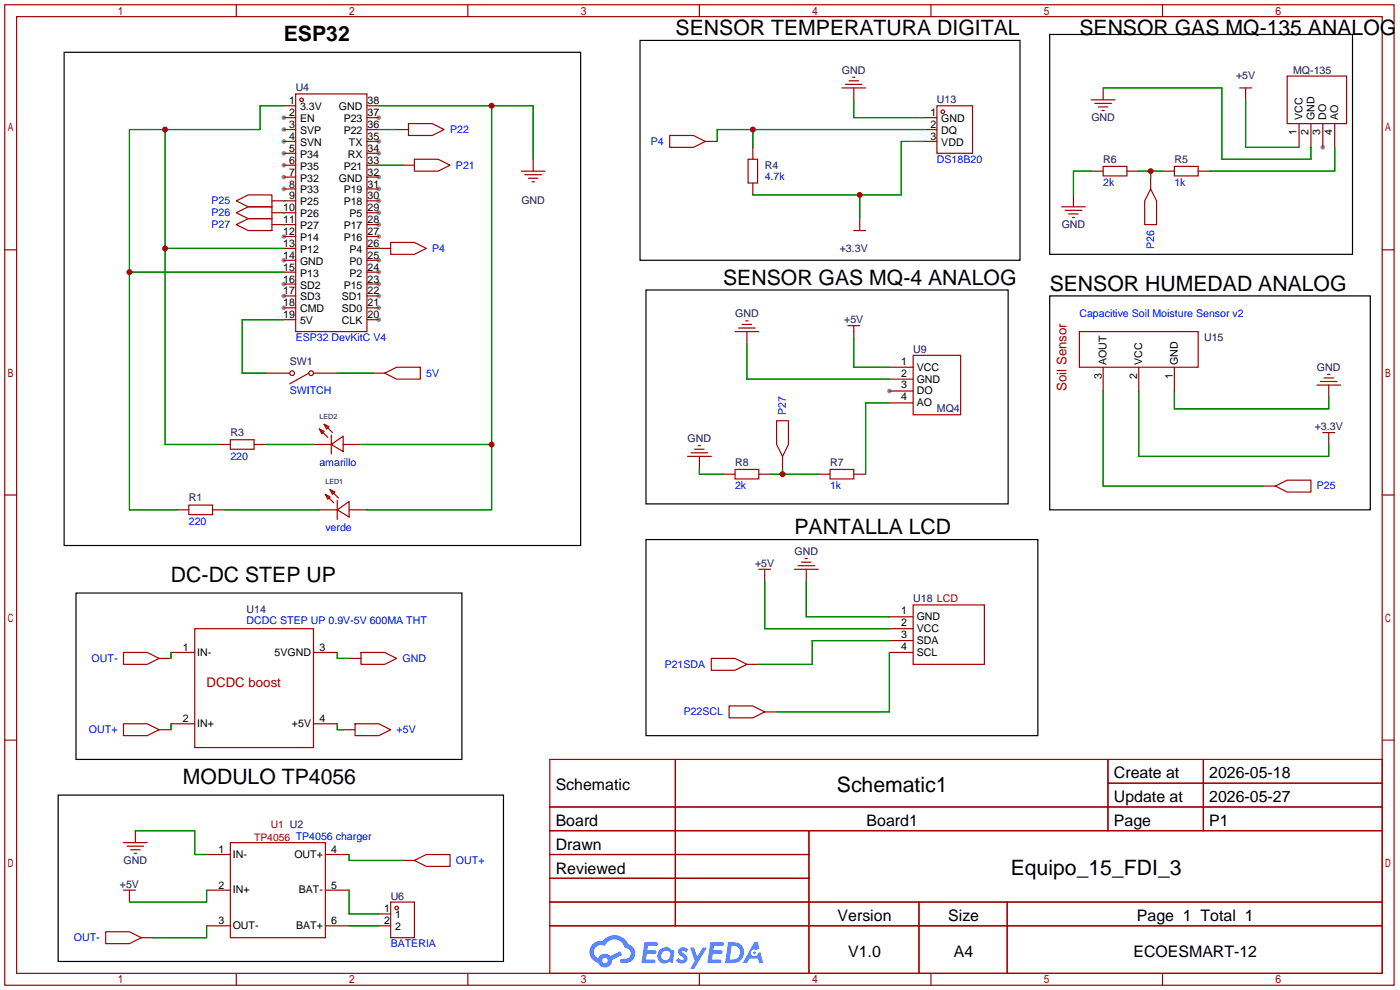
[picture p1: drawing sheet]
<svg xmlns="http://www.w3.org/2000/svg" width="299mm" height="212mm" viewBox="0 0 299 212" stroke-linecap="round" stroke-linejoin="round" font-family="sans-serif">
<g fill="#999">
<circle cx="60.7" cy="25.1" r=".51"/>
<circle cx="60.7" cy="27.7" r=".51"/>
<circle cx="60.7" cy="30.2" r=".51"/>
<circle cx="60.7" cy="32.8" r=".51"/>
<circle cx="60.7" cy="35.3" r=".51"/>
<circle cx="60.7" cy="37.8" r=".51"/>
<circle cx="60.7" cy="40.4" r=".51"/>
<circle cx="60.7" cy="50.5" r=".51"/>
<circle cx="60.7" cy="55.6" r=".51"/>
<circle cx="60.7" cy="60.7" r=".51"/>
<circle cx="60.7" cy="63.2" r=".51"/>
<circle cx="60.7" cy="65.8" r=".51"/>
<circle cx="81" cy="68.3" r=".51"/>
<circle cx="81" cy="65.8" r=".51"/>
<circle cx="81" cy="63.2" r=".51"/>
<circle cx="81" cy="60.7" r=".51"/>
<circle cx="81" cy="58.2" r=".51"/>
<circle cx="81" cy="55.6" r=".51"/>
<circle cx="81" cy="50.5" r=".51"/>
<circle cx="81" cy="48" r=".51"/>
<circle cx="81" cy="45.5" r=".51"/>
<circle cx="81" cy="42.9" r=".51"/>
<circle cx="81" cy="40.4" r=".51"/>
<circle cx="81" cy="37.8" r=".51"/>
<circle cx="81" cy="32.8" r=".51"/>
<circle cx="81" cy="30.2" r=".51"/>
<circle cx="81" cy="25.1" r=".51"/>
<circle cx="190.2" cy="83.6" r=".51"/>
<circle cx="283" cy="31.5" r=".51"/>
</g>
<g fill="none" stroke="#a10000" stroke-width=".25">
<path d="M1 1h297.2v209.6h-297.2zM3.6 3.6h292.1v204.4h-292.1zM50.5 1v2.6M100.1 1v2.6M149.6 1v2.6M199.1 1v2.6M248.7 1v2.6M1 53.4h2.6M295.7 53.4h2.5M1 105.8h2.6M295.7 105.8h2.5M1 158.2h2.6"/>
<path d="M295.7 158.2h2.5M117.6 162.3h178.1v45.7h-178.1zM117.6 172.5h178.1M117.6 177.5h178.1M144.5 162.3v35.6M173 177.5v30.5M237 162.3v15.2M237 167.4h58.7M257.4 162.3v15.2M117.6 182.6h55.4M117.6 192.8h178.1M117.6 187.7h55.4"/>
<path d="M117.6 197.9h178.1M196.6 192.8v15.2M215.4 192.8v15.2M50.5 208v2.6M100.1 208v2.6M149.6 208v2.6M199.1 208v2.6M248.7 208v2.6"/>
</g>
<g fill="#5487ff">
<path d="M145.3 202.7a1.3 1.3 0 0 1 1.9 .3l-.4 .6a.54 .54 0 0 0-.9-.2l.1 .2a1.28 1.28 0 0 1 .8 2 1.53 1.53 0 0 1-2.2-.3l.5-.6 .8 .5a.31 .31 0 0 0 .4-.3 .31 .31 0 0 0-.3-.4 1.12 1.12 0 0 1-.7-1.8z"/>
<path d="M147.6 202.5h.9l.6 2 1.2-2h.9l-2.7 4.6h-.9l1-1.7z"/>
<path d="M137.8 201.4h1.7a1.31 1.31 0 0 1 1.2 .2 .4 .4 0 0 1-.3 .5l-1.8 .1-.1 .9h1.6a.4 .4 0 0 1 .4 .4 .4 .4 0 0 1-.5 .4h-1.6l-.2 1.2h1.4a.46 .46 0 0 1 .5 0 .46 .46 0 0 1 .1 .5l-.4 .2h-2.6z"/>
<path d="M151.9 201.4h1.7a1.32 1.32 0 0 1 1.2 .2 .39 .39 0 0 1-.3 .5l-1.8 .1-.1 .9h1.6a.4 .4 0 0 1 .4 .4 .4 .4 0 0 1-.4 .4h-1.7l-.2 1.2h1.4a.46 .46 0 0 1 .5 0 .46 .46 0 0 1 .1 .5l-.4 .2h-2.6z"/>
<path d="M161.3 201.4h.8l.3 1.3-.6 .4a.75 .75 0 0 0-1.1 .3 .75 .75 0 0 0 .5 1 .75 .75 0 0 0 .9-.7l.5-.2 .6 2.3h-.8l-.3-.9h-1.8l-.5 .9h-1z"/>
<path d="M155.7 201.4l-.6 4.4h1.5a2.27 2.27 0 0 0 2.6-2.2 2.27 2.27 0 0 0-2.7-2.2zM156.5 202.1a1.5 1.5 0 0 1 1.8 1.6 1.5 1.5 0 0 1-1.9 1.4h-.3z"/>
<path d="M141.2 203a1.6 1.6 0 0 0-.3 2.3 1.6 1.6 0 0 0 2.3 .2l.7 .3 .3-2.4-.1-.3-.5-.1a1.58 1.58 0 0 0-2.4 0zM141.8 203.5a.98 .98 0 0 1 1.6 .4 .98 .98 0 0 1-1.1 1.3 .94 .94 0 0 1-.9-.7 .94 .94 0 0 1 .4-1z"/>
<path d="M126.8 201.8a2.37 2.37 0 0 0 1.1 4 1.54 1.54 0 0 0 1.8 1 1.54 1.54 0 0 0 1.2-1.6l2.2-1.1-.5-.8-2 1a1.57 1.57 0 0 0-2.7 .5 1.5 1.5 0 0 1-.7-2.1 1.5 1.5 0 0 1 2.2-.5 2.23 2.23 0 0 1 2.3-1.4 2.23 2.23 0 0 1 2 1.8 1.16 1.16 0 0 1 1.2 1.1 1.16 1.16 0 0 1-1.1 1.2h-.7a.47 .47 0 0 0-.5 .4 .47 .47 0 0 0 .4 .5 2.17 2.17 0 0 0 2.5-.9 2.17 2.17 0 0 0-.3-2.7l-.8-.4a3.2 3.2 0 0 0-5.5-.7l-1.1 .1zM128.8 205.3a.6 .6 0 0 1 1.2 0 .6 .6 0 0 1-1.2 0z"/>
<circle cx="161.4" cy="203.6" r=".28"/>
</g>
<g fill="none" stroke="#a10000" stroke-width=".25">
<path d="M180.1 18.8h5.1M180.8 18h3.6M181.6 17.3h2M182.4 16.5h.5M182.6 18.8v2.5M236 18.8v2.5M265.2 18.8h2.5M266.4 18.8v2.5M275.3 16.3h12.7v10.1h-12.7zM60.7 22.6h2.5M60.7 25.1h2.5M60.7 27.7h2.5"/>
<path d="M60.7 30.2h2.5M60.7 32.8h2.5M60.7 35.3h2.5M60.7 37.8h2.5M63.2 20.1h15.3v50.8h-15.3zM78.5 22.6h2.5M78.5 25.1h2.5M78.5 27.7h2.5M78.5 30.2h2.5M78.5 32.8h2.5M78.5 35.3h2.5M78.5 37.8h2.5"/>
<path d="M84.8 27.7h2.6M86.1 35.3h2.5M87.4 26.4h5.1l2.5 1.3-2.5 1.3h-5.1zM88.6 34h5.1l2.6 1.3-2.6 1.3h-5.1zM111.5 36.6h5.1M112.3 37.3h3.5M113 38.1h2.1M113.8 38.9h.5M114 34v2.6M143.3 29h5l2.6 1.2-2.6 1.3h-5zM150.9 30.2h2.5M160 34h2.1v5.1h-2.1z"/>
<path d="M161 31.5v2.5M161 39.1v2.6M197.9 25.1h2.5M197.9 27.7h2.5M197.9 30.2h2.5M200.4 22.6h7.6v10.2h-7.6zM233.4 36.6h2.6M233.4 21.3h5.1M234.2 22.1h3.5M234.9 22.9h2.1M235.7 23.6h.5M236 35.6h5v2h-5z"/>
<path d="M241 36.6h2.6M246.1 37.8v2.6M248.7 36.6h2.5M251.2 35.6h5.1v2h-5.1zM256.3 36.6h2.5M277.9 26.4v5.1M280.4 26.4v5.1M283 26.4v5.1M285.5 26.4v5.1M50.5 48l2.6-1.3h5.1v2.6h-5.1zM50.5 45.5l2.6-1.3h5.1v2.5h-5.1zM50.5 42.9l2.6-1.2h5.1v2.5h-5.1z"/>
<path d="M58.2 42.9h5M58.2 45.5h5M58.2 48h5M60.7 40.4h2.5M60.7 50.5h2.5M60.7 53.1h2.5M60.7 55.6h2.5M60.7 58.2h2.5M78.5 40.4h2.5M78.5 42.9h2.5M78.5 45.5h2.5M78.5 48h2.5"/>
<path d="M78.5 50.5h2.5M78.5 53.1h5.1M78.5 55.6h2.5M78.5 58.2h2.5M83.6 51.8h5l2.6 1.3-2.6 1.3h-5zM182.6 49.3h2.6M183.9 46.7v2.6M227.1 44.2h5.1M227.8 45h3.6M228.6 45.7h2M229.4 46.5h.5M229.6 41.7v2.5"/>
<path d="M246.1 40.4l1.3 2.5v5.1h-2.5v-5.1zM56.9 79.8h5.1M60.7 60.7h2.5M60.7 63.2h2.5M60.7 65.8h2.5M60.7 68.3h2.5M66 79.8l-4 2.2M67.1 79.8h5M78.5 60.7h2.5M78.5 63.2h2.5M78.5 65.8h2.5M78.5 68.3h2.5"/>
<path d="M79.8 79.8h2.5M82.3 79.8l2.5-1.3h5.1v2.5h-5.1zM157.2 70.9h5.1M158 70.1h3.5M158.7 69.3h2.1M159.5 68.6h.5M159.8 70.9v2.5M181.4 69.6h2.5M182.6 69.6v2.5M190.2 78.5h5.1M195.3 75.9h10.2v12.7h-10.2zM230.9 70.9h25.4v7.6h-25.4z"/>
<path d="M236 78.5v5.1M243.6 78.5v5.1M251.2 78.5v5.1M46.7 95h2.6M49.3 94h5.1v2h-5.1zM54.4 95h2.5M67.1 95h3.8M68.3 91.7l1 .5-.5 .5zM68.3 91.7l1.8 1.8M69.3 90.7l1.1 .5-.6 .5zM69.3 90.7l1.8 1.8M70.9 95l2.5-1.8v3.3z"/>
<path d="M70.9 93v4M73.4 95h3.8M147.1 97.5h5M147.8 96.8h3.6M148.6 96h2M149.4 95.2h.5M149.6 97.5v2.6M166.1 89.9h2.6v5.1l-1.3 2.5-1.3-2.5zM167.4 97.5v2.6M190.2 86.1h5.1M190.2 83.6h5.1M190.2 81h5.1"/>
<path d="M281.7 82.3h5.1M282.4 81.5h3.6M283 92.5h2.5M283.2 80.8h2M284 80h.5M284.2 82.3v2.5M284.2 92.5v2.5M37.8 109h2.6M40.4 107.9h5.1v2.1h-5.1zM45.5 109h2.5M68.3 109h3.8M69.6 105.7l1 .5-.5 .5z"/>
<path d="M69.6 105.7l1.8 1.7M70.6 104.6l1 .6-.5 .5zM70.6 104.6l1.8 1.8M72.1 109l2.6-1.8v3.3zM72.1 106.9v4.1M74.7 109h3.8M154.7 101.3h2.5M157.2 100.3h5.1v2.1h-5.1zM162.3 101.3h2.5M172.2 119.4h.5M175 101.3h2.5M177.5 100.3h5.1v2.1h-5.1z"/>
<path d="M182.6 101.3h2.6M270.3 103.9h2.5M272.8 103.9l2.5-1.3h5.1v2.6h-5.1zM26.4 139.4h5.1l2.5 1.3-2.5 1.3h-5.1zM36.6 139.4h5.1M41.7 134.4h25.4v25.4h-25.4zM67.1 139.4h5M77.2 139.4h5.1l2.5 1.3-2.5 1.3h-5.1zM162.3 121.7h2.5M163.6 121.7v2.5M169.9 121.7h5.1M170.7 120.9h3.5"/>
<path d="M171.4 120.1h2.1M172.5 121.7v2.5M190.2 139.4h5.1M190.2 131.8h5.1M190.2 134.4h5.1M190.2 136.9h5.1M195.3 129.3h15.3v12.7h-15.3zM26.4 154.7h5.1l2.5 1.3-2.5 1.2h-5.1zM34 156h2.6M34 140.7h2.6M36.6 154.7h5.1M67.1 154.7h5"/>
<path d="M73.4 156h2.5M74.7 140.7h2.5M75.9 154.7h5.1l2.6 1.3-2.6 1.2h-5.1zM152.1 140.7h5.1l2.6 1.3-2.6 1.3h-5.1zM156 150.9h5l2.6 1.2-2.6 1.3h-5zM159.8 142h2.5M163.6 152.1h2.5M29 177.5v2.6M22.6 199.1h5.1l2.5 1.3-2.5 1.3h-5.1zM26.4 190.2h2.6M26.4 180.1h5.1M27.2 180.8h3.5"/>
<path d="M27.7 190.2v2.6M27.9 181.6h2.1M28.7 182.4h.5M44.2 190.2h5.1M44.2 182.6h5.1M44.2 197.9h5.1M49.3 180.1h20.3v20.3h-20.3zM69.6 190.2h5.1M69.6 182.6h5.1M69.6 197.9h5.1M81 197.9h2.6M81 195.3h2.6"/>
<path d="M83.6 192.8h5v7.6h-5zM86.1 183.9h2.5M88.6 183.9l2.6-1.3h5.1v2.6h-5.1zM30.2 200.4h2.6"/>
<circle cx="64.5" cy="21.3" r=".38"/>
<circle cx="201.7" cy="23.9" r=".38"/>
<circle cx="62.5" cy="79.8" r=".51"/>
<circle cx="66.5" cy="79.8" r=".51"/>
<circle cx="84.8" cy="194.1" r=".38"/>
</g>
<g fill="none" stroke="#008700" stroke-width=".25">
<path d="M236 18.8h25.4v15.2h19v-2.5M35.3 27.7v67.3h11.4M60.7 22.6h-5.1v5.1h-27.9v81.3h10.1M81 27.7h3.8M81 22.6h33v11.4M81 35.3h5.1M105.2 22.6v86.4h-26.7M161 27.7v3.8M182.6 21.3v3.8h15.3M197.9 30.2h-5.1v11.5h-31.8M197.9 27.7h-44.5v2.5M233.4 36.6h-3.8v5.1"/>
<path d="M243.6 36.6h5.1M246.1 36.6v1.2M266.4 21.3v10.2h11.5M285.5 31.5v5.1h-26.7M27.7 58.2h33M35.3 53.1h25.4M60.7 48h.1M60.7 45.5h.1M60.7 42.9h.1M81 53.1h.1M183.9 41.7v5M60.7 68.3h-8.9v11.5h5.1"/>
<path d="M72.1 79.8h7.7M159.8 73.4v7.6h30.4M182.6 72.1v6.4h7.6M56.9 95h10.2M77.2 95h28M190.2 86.1h-5v15.2M236 83.6v20.3h34.3M243.6 83.6v13.9h40.6v-2.5M251.2 83.6v3.8h33v-2.6M48 109h20.3M149.6 100.1v1.2h5.1M164.8 101.3h10.2"/>
<path d="M167.4 100.1v1.2M36.6 139.4v1.3M72.1 139.4v1.3h2.6M163.6 124.2v10.2h26.6M172.5 124.2v7.6h17.7M190.2 139.4v12.7h-24.1M190.2 136.9h-16.5v5.1h-11.4M36.6 154.7v1.3M72.1 154.7v1.3h1.3M29 177.5h12.7v5.1h2.5M44.2 190.2v2.6h-16.5M44.2 197.9v2.5h-11.4"/>
<path d="M74.7 182.6v1.3h11.4M74.7 190.2v5.1h6.3M74.7 197.9h6.3"/>
</g>
<path d="M13.7 11.2h110.5v105.4h-110.5zM136.9 8.6h81.3v47h-81.3zM224.5 7.4h64.8v47h-64.8zM138.2 62h77.4v45.7h-77.4zM224.5 63.2h68.6v45.8h-68.6zM138.2 115.3h83.8v41.9h-83.8zM16.3 126.7h82.5v35.6h-82.5zM12.4 169.9h95.3v35.6h-95.3z" fill="none" stroke="#000" stroke-width=".25"/>
<g fill="#c00">
<circle cx="183.9" cy="41.7" r=".63"/>
<circle cx="161" cy="27.7" r=".63"/>
<circle cx="105.2" cy="22.6" r=".63"/>
<circle cx="105.2" cy="95" r=".63"/>
<circle cx="167.4" cy="101.3" r=".63"/>
<circle cx="246.1" cy="36.6" r=".63"/>
<circle cx="35.3" cy="27.7" r=".63"/>
<circle cx="27.7" cy="58.2" r=".63"/>
<circle cx="35.3" cy="53.1" r=".63"/>
</g>
<g font-size="4.5">
<text x="60.7" y="8.8">ESP32</text>
<text x="144.5" y="7.5">SENSOR TEMPERATURA DIGITAL</text>
<text x="230.9" y="7.5">SENSOR GAS MQ-135 ANALOG</text>
<text x="154.7" y="60.9">SENSOR GAS MQ-4 ANALOG</text>
<text x="224.5" y="62.2">SENSOR HUMEDAD ANALOG</text>
<text x="169.9" y="114.2">PANTALLA LCD</text>
<text x="36.6" y="124.4">DC-DC STEP UP</text>
<text x="39.1" y="167.6">MODULO TP4056</text>
<text x="179" y="169.2">Schematic1</text>
<text x="216.2" y="187">Equipo_15_FDI_3</text>
</g>
<g font-size="3.4">
<text x="238.3" y="166.4">Create at</text>
<text x="258.7" y="166.4">2026-05-18</text>
<text x="118.9" y="168.9">Schematic</text>
<text x="238.3" y="171.4">Update at</text>
<text x="258.7" y="171.4">2026-05-27</text>
<text x="118.9" y="176.5">Board</text>
<text x="185.4" y="176.5">Board1</text>
<text x="238.3" y="176.5">Page</text>
<text x="258.7" y="176.5">P1</text>
<text x="118.9" y="181.6">Drawn</text>
<text x="118.9" y="186.7">Reviewed</text>
<text x="179.2" y="196.8">Version</text>
<text x="202.8" y="196.8">Size</text>
<text x="243.2" y="196.8">Page 1 Total 1</text>
<text x="181.4" y="204.5">V1.0</text>
<text x="204.1" y="204.5">A4</text>
<text x="242.4" y="204.5">ECOESMART-12</text>
</g>
<g font-size="2.8" fill="#a00000">
<text x="228.1" y="83.6" transform="rotate(-90 228.1 83.6)">Soil Sensor</text>
<text x="44.2" y="146.8">DCDC boost</text>
</g>
<g font-size="2.3" fill="#000080">
<text x="180.1" y="15.7">GND</text>
<text x="264.4" y="17">+5V</text>
<text x="276.6" y="15.7">MQ-135</text>
<text x="63.2" y="19.5">U4</text>
<text x="200.4" y="22.1">U13</text>
<text x="233.4" y="25.9">GND</text>
<text x="236" y="34.8">R6</text>
<text x="251.2" y="34.8">R5</text>
<text x="163.6" y="36">R4</text>
<text x="111.5" y="43.7">GND</text>
<text x="179.6" y="53.8">+3.3V</text>
<text x="227.1" y="48.7">GND</text>
<text x="157.2" y="67.8">GND</text>
<text x="180.6" y="69.1">+5V</text>
<text x="62" y="77.9">SW1</text>
<text x="195.3" y="75.4">U9</text>
<text x="257.6" y="72.9">U15</text>
<text x="281.7" y="79.2">GND</text>
<text x="200.4" y="88.1">MQ4</text>
<text x="49.3" y="93.2">R3</text>
<text x="147.1" y="94.5">GND</text>
<text x="281.2" y="91.9">+3.3V</text>
<text x="157.2" y="99.5">R8</text>
<text x="177.5" y="99.5">R7</text>
<text x="40.4" y="107.2">R1</text>
<text x="169.9" y="118.6">GND</text>
<text x="161.5" y="121.1">+5V</text>
<text x="52.8" y="131">U14</text>
<text x="195.3" y="128.7">U18 LCD</text>
<text x="26.4" y="184.6">GND</text>
<text x="25.6" y="189.7">+5V</text>
<text x="83.6" y="192.2">U6</text>
</g>
<g font-size="2.3">
<text x="61.9" y="22.3">1</text>
<text x="64.2" y="23.6">3.3V</text>
<text x="72.5" y="23.6">GND</text>
<text x="78.6" y="22.3">38</text>
<text x="61.9" y="24.8">2</text>
<text x="61.9" y="27.4">3</text>
<text x="61.9" y="29.9">4</text>
<text x="64.2" y="26.1">EN</text>
<text x="64.2" y="28.6">SVP</text>
<text x="73.5" y="28.6">P22</text>
<text x="73.5" y="26.1">P23</text>
<text x="78.6" y="29.9">35</text>
<text x="78.6" y="27.4">36</text>
<text x="78.6" y="24.8">37</text>
<text x="199" y="24.8">1</text>
<text x="199" y="27.4">2</text>
<text x="199" y="29.9">3</text>
<text x="201.3" y="26.1">GND</text>
<text x="201.3" y="28.6">DQ</text>
<text x="277.3" y="28.9" transform="rotate(-90 277.3 28.9)">1</text>
<text x="278.6" y="25.7" transform="rotate(-90 278.6 25.7)">VCC</text>
<text x="279.9" y="28.9" transform="rotate(-90 279.9 28.9)">2</text>
<text x="281.1" y="25.7" transform="rotate(-90 281.1 25.7)">GND</text>
<text x="282.4" y="28.9" transform="rotate(-90 282.4 28.9)">3</text>
<text x="283.7" y="25.7" transform="rotate(-90 283.7 25.7)">DO</text>
<text x="285" y="28.9" transform="rotate(-90 285 28.9)">4</text>
<text x="286.2" y="25.7" transform="rotate(-90 286.2 25.7)">AO</text>
<text x="61.9" y="32.5">5</text>
<text x="61.9" y="35">6</text>
<text x="64.2" y="31.2">SVN</text>
<text x="64.2" y="33.7">P34</text>
<text x="74.4" y="33.7">RX</text>
<text x="74.6" y="31.2">TX</text>
<text x="78.6" y="35">33</text>
<text x="78.6" y="32.5">34</text>
<text x="201.3" y="31.2">VDD</text>
<text x="61.9" y="37.5">7</text>
<text x="61.9" y="40.1">8</text>
<text x="64.2" y="36.3">P35</text>
<text x="64.2" y="38.8">P32</text>
<text x="64.2" y="41.3">P33</text>
<text x="72.5" y="38.8">GND</text>
<text x="73.5" y="41.3">P19</text>
<text x="73.5" y="36.3">P21</text>
<text x="78.6" y="40.1">31</text>
<text x="78.6" y="37.5">32</text>
<text x="60.6" y="45.2">10</text>
<text x="60.6" y="47.7">11</text>
<text x="61.9" y="42.6">9</text>
<text x="64.2" y="43.9">P25</text>
<text x="64.2" y="46.4">P26</text>
<text x="73.5" y="43.9">P18</text>
<text x="74.8" y="46.4">P5</text>
<text x="78.6" y="47.7">28</text>
<text x="78.6" y="45.2">29</text>
<text x="78.6" y="42.6">30</text>
<text x="60.6" y="50.2">12</text>
<text x="60.6" y="52.8">13</text>
<text x="64.2" y="49">P27</text>
<text x="64.2" y="51.5">P14</text>
<text x="73.5" y="51.5">P16</text>
<text x="73.5" y="49">P17</text>
<text x="78.6" y="52.8">26</text>
<text x="78.6" y="50.2">27</text>
<text x="60.6" y="55.3">14</text>
<text x="60.6" y="57.9">15</text>
<text x="64.2" y="54">P12</text>
<text x="64.2" y="56.6">GND</text>
<text x="64.2" y="59.1">P13</text>
<text x="74.8" y="59.1">P2</text>
<text x="74.8" y="56.6">P0</text>
<text x="74.8" y="54">P4</text>
<text x="78.6" y="57.9">24</text>
<text x="78.6" y="55.3">25</text>
<text x="60.6" y="60.4">16</text>
<text x="60.6" y="62.9">17</text>
<text x="60.6" y="65.5">18</text>
<text x="64.2" y="61.7">SD2</text>
<text x="64.2" y="64.2">SD3</text>
<text x="73.1" y="64.2">SD1</text>
<text x="73.5" y="61.7">P15</text>
<text x="78.6" y="65.5">21</text>
<text x="78.6" y="62.9">22</text>
<text x="78.6" y="60.4">23</text>
<text x="60.6" y="68">19</text>
<text x="64.2" y="66.7">CMD</text>
<text x="64.2" y="69.3">5V</text>
<text x="73.1" y="69.3">CLK</text>
<text x="73.1" y="66.7">SD0</text>
<text x="78.6" y="68">20</text>
<text x="192.8" y="77.9">1</text>
<text x="236.7" y="78" transform="rotate(-90 236.7 78)">AOUT</text>
<text x="244.3" y="78" transform="rotate(-90 244.3 78)">VCC</text>
<text x="251.9" y="78" transform="rotate(-90 251.9 78)">GND</text>
<text x="192.8" y="83">3</text>
<text x="192.8" y="80.5">2</text>
<text x="196.1" y="81.8">GND</text>
<text x="196.1" y="79.2">VCC</text>
<text x="235.7" y="81" transform="rotate(-90 235.7 81)">3</text>
<text x="243.3" y="81" transform="rotate(-90 243.3 81)">2</text>
<text x="250.9" y="81" transform="rotate(-90 250.9 81)">1</text>
<text x="192.8" y="85.6">4</text>
<text x="196.1" y="86.8">AO</text>
<text x="196.1" y="84.3">DO</text>
<text x="192.8" y="131.3">1</text>
<text x="192.8" y="133.8">2</text>
<text x="192.8" y="136.4">3</text>
<text x="196.1" y="132.6">GND</text>
<text x="196.1" y="135.1">VCC</text>
<text x="196.1" y="137.6">SDA</text>
<text x="39.1" y="139.1">1</text>
<text x="42.2" y="140.2">IN-</text>
<text x="58.7" y="140.2">5VGND</text>
<text x="68.3" y="139.1">3</text>
<text x="192.8" y="138.9">4</text>
<text x="196.1" y="140.2">SCL</text>
<text x="39.1" y="154.4">2</text>
<text x="42.2" y="155.4">IN+</text>
<text x="62.4" y="155.4">+5V</text>
<text x="68.3" y="154.4">4</text>
<text x="46.7" y="182.3">1</text>
<text x="49.8" y="183.3">IN-</text>
<text x="63" y="183.3">OUT+</text>
<text x="70.9" y="182.3">4</text>
<text x="46.7" y="189.9">2</text>
<text x="49.8" y="191">IN+</text>
<text x="63.9" y="191">BAT-</text>
<text x="70.9" y="189.9">5</text>
<text x="46.7" y="197.6">3</text>
<text x="70.9" y="197.6">6</text>
<text x="82.2" y="195">1</text>
<text x="82.2" y="197.6">2</text>
<text x="84.5" y="196.3">1</text>
<text x="49.8" y="198.6">OUT-</text>
<text x="63.4" y="198.6">BAT+</text>
<text x="84.5" y="198.8">2</text>
</g>
<g font-size="2.3" fill="#00f">
<text x="96.3" y="28.4">P22</text>
<text x="139.2" y="31">P4</text>
<text x="200.4" y="34.8">DS18B20</text>
<text x="97.5" y="36">P21</text>
<text x="163.6" y="38.6">4.7k</text>
<text x="236" y="39.8">2k</text>
<text x="251.2" y="39.8">1k</text>
<text x="45.2" y="46.2">P26</text>
<text x="45.2" y="43.7">P25</text>
<text x="45.2" y="48.7">P27</text>
<text x="92.5" y="53.8">P4</text>
<text x="246.9" y="53.3" transform="rotate(-90 246.9 53.3)">P26</text>
<text x="230.9" y="67.8">Capacitive Soil Moisture Sensor v2</text>
<text x="63.2" y="72.9">ESP32 DevKitC V4</text>
<text x="91.2" y="80.5">5V</text>
<text x="62" y="84.3">SWITCH</text>
<text x="168.1" y="88.6" transform="rotate(-90 168.1 88.6)">P27</text>
<text x="49.3" y="98.3">220</text>
<text x="68.3" y="99.5">amarillo</text>
<text x="157.2" y="104.6">2k</text>
<text x="177.5" y="104.6">1k</text>
<text x="281.7" y="104.6">P25</text>
<text x="40.4" y="112.2">220</text>
<text x="69.6" y="113.5">verde</text>
<text x="52.8" y="133.4">DCDC STEP UP 0.9V-5V 600MA THT</text>
<text x="19.6" y="141.4">OUT-</text>
<text x="86.1" y="141.4">GND</text>
<text x="142.2" y="142.7">P21SDA</text>
<text x="146.2" y="152.9">P22SCL</text>
<text x="19" y="156.7">OUT+</text>
<text x="84.8" y="156.7">+5V</text>
<text x="97.5" y="184.6">OUT+</text>
<text x="15.8" y="201.1">OUT-</text>
<text x="83.6" y="202.4">BATERIA</text>
</g>
<g font-size="2.2" fill="#a00000">
<text x="54.4" y="179.8">TP4056 TP4056 charger</text>
<text x="57.9" y="176.9">U1 U2</text>
</g>
<g font-size="1.5" fill="#000080">
<text x="68.3" y="89.5">LED2</text>
<text x="69.6" y="103.5">LED1</text>
</g>
</svg>
